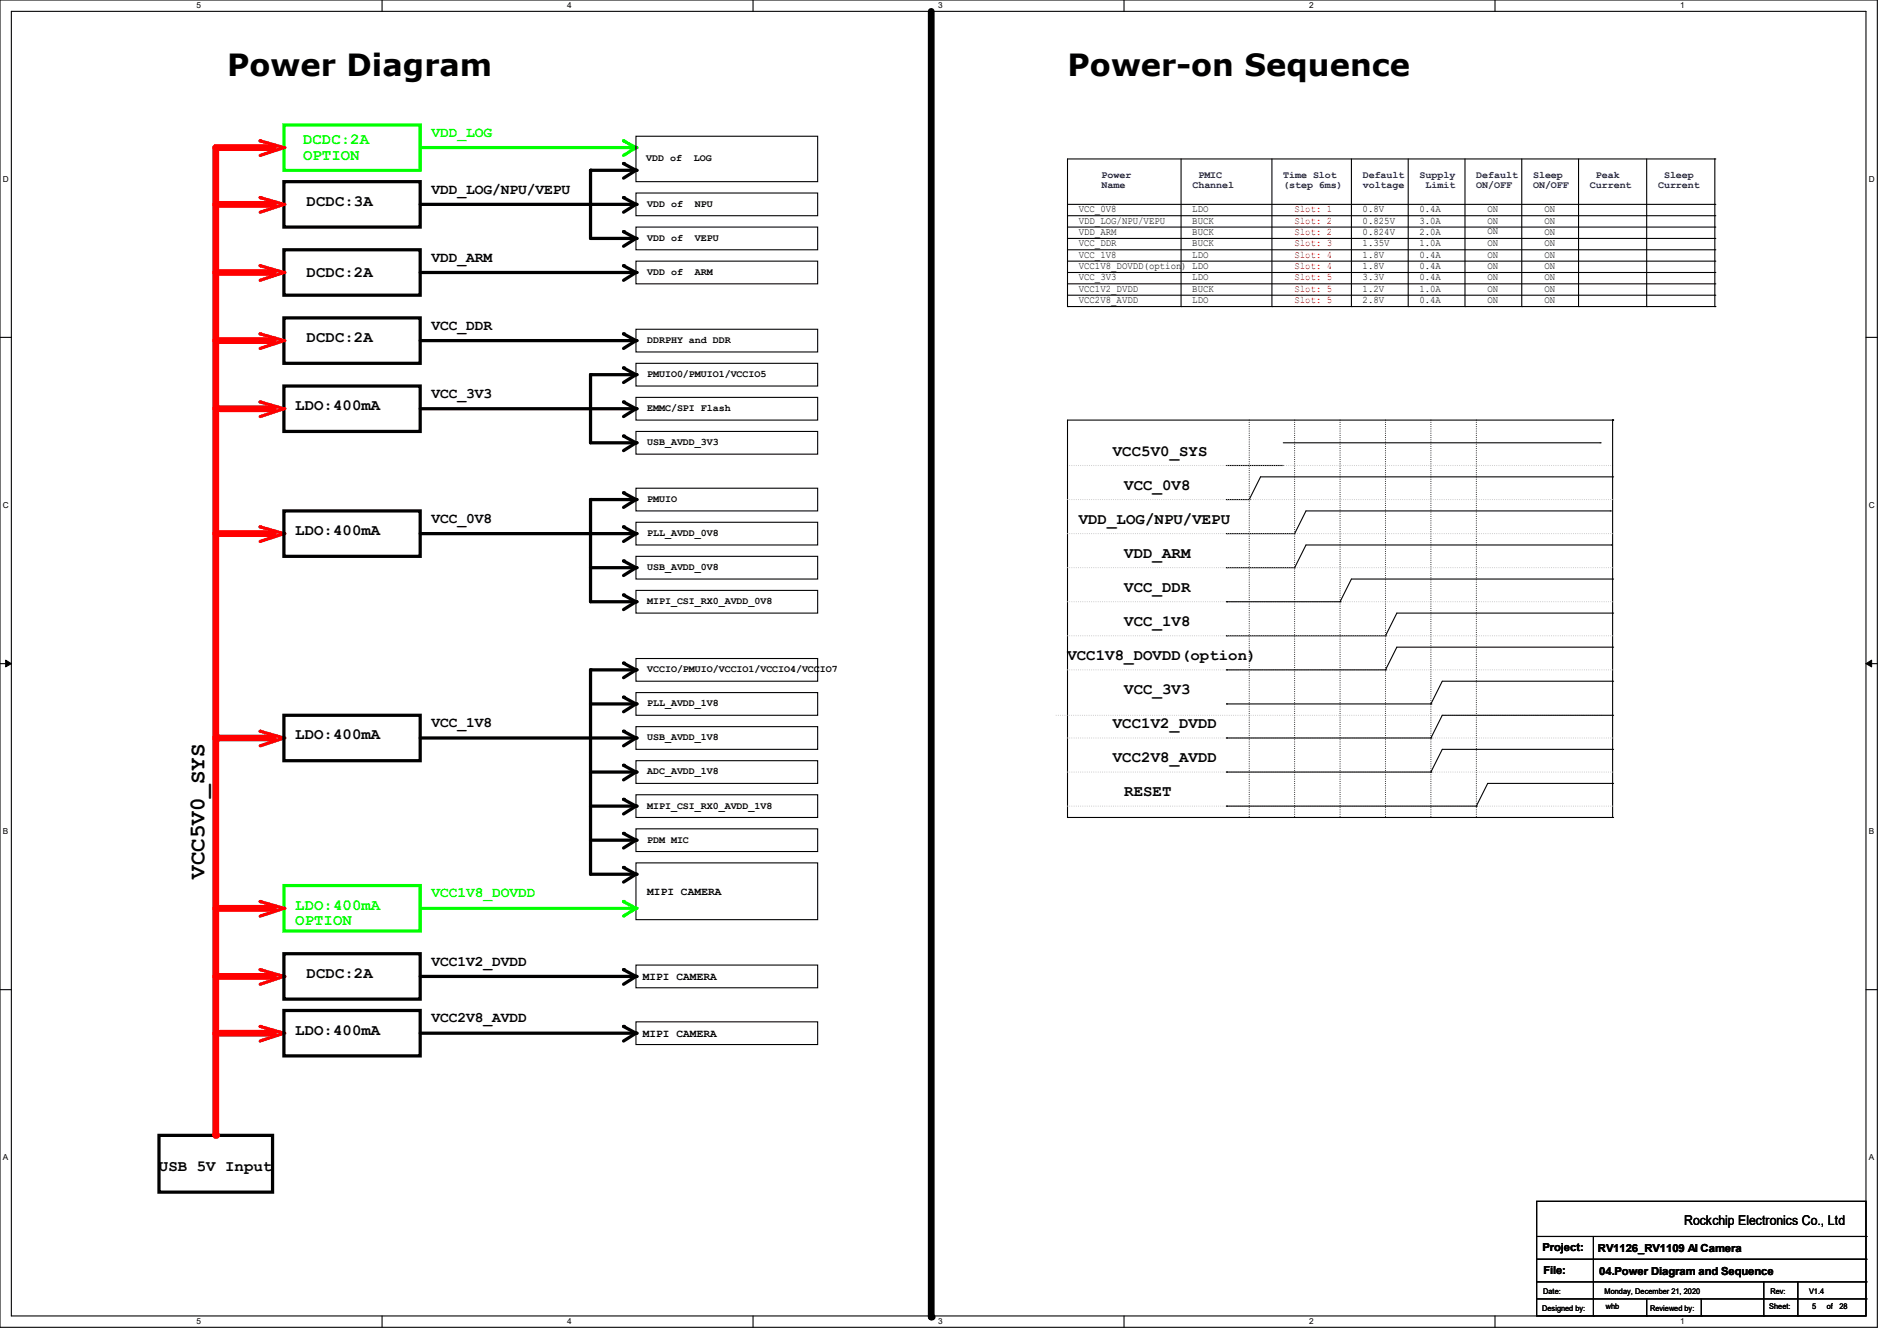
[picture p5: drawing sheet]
<svg xmlns="http://www.w3.org/2000/svg" width="297mm" height="210mm" viewBox="0 0 297 210" stroke-linecap="round" stroke-linejoin="round" font-family="sans-serif">
<path d="M0 0h293.9v207.9h-293.9zM1.8 1.8h290.3v204.3h-290.3z" fill="none" stroke="#000" stroke-width=".17"/>
<g fill="#fff">
<path d="M30.8 .2h.7v1.4h-.7z"/>
<path d="M30.8 206.2h.7v1.4h-.7z"/>
</g>
<path d="M59.8 0v1.8M59.8 206.1v1.8" fill="none" stroke="#000" stroke-width=".17"/>
<g fill="#fff">
<path d="M88.8 .2h.7v1.4h-.7z"/>
<path d="M88.8 206.2h.7v1.4h-.7z"/>
</g>
<path d="M117.9 0v1.8M117.9 206.1v1.8" fill="none" stroke="#000" stroke-width=".17"/>
<g fill="#fff">
<path d="M146.9 .2h.7v1.4h-.7z"/>
<path d="M146.9 206.2h.7v1.4h-.7z"/>
</g>
<path d="M176 0v1.8M176 206.1v1.8" fill="none" stroke="#000" stroke-width=".17"/>
<g fill="#fff">
<path d="M205 .2h.7v1.4h-.7z"/>
<path d="M205 206.2h.7v1.4h-.7z"/>
</g>
<path d="M234.1 0v1.8M234.1 206.1v1.8" fill="none" stroke="#000" stroke-width=".17"/>
<g fill="#fff">
<path d="M263.1 .2h.6v1.4h-.6z"/>
<path d="M263.1 206.2h.6v1.4h-.6z"/>
<path d="M.5 27.3h.9v1.4h-.9z"/>
<path d="M292.6 27.3h.9v1.4h-.9z"/>
<path d="M.5 78.4h.9v1.4h-.9z"/>
<path d="M292.6 78.4h.9v1.4h-.9z"/>
</g>
<path d="M0 52.8h1.8M292.1 52.8h1.8" fill="none" stroke="#000" stroke-width=".17"/>
<g fill="#fff">
<path d="M.5 129.5h.8v1.4h-.8z"/>
<path d="M292.6 129.5h.8v1.4h-.8z"/>
</g>
<path d="M0 103.9h1.8M292.1 103.9h1.8" fill="none" stroke="#000" stroke-width=".17"/>
<path d="M.9 103.4l.9 .5-.9 .5zM292.1 103.9l.9-.5v1z" fill="#000" stroke="#000" stroke-width=".16"/>
<g fill="#fff">
<path d="M.5 180.5h.8v1.4h-.8z"/>
<path d="M292.6 180.5h.8v1.4h-.8z"/>
</g>
<g fill="none" stroke="#000" stroke-width=".17">
<path d="M167.1 32h101.4M167.1 33.8h101.4M167.1 35.6h101.4M167.1 37.3h101.4M167.1 39.1h101.4M184.9 24.9v23.1M199.1 24.9v23.1M211.6 24.9v23.1M220.5 24.9v23.1M229.4 24.9v23.1M238.3 24.9v23.1M247.1 24.9v23.1"/>
<path d="M257.8 24.9v23.1M268.5 32h.1M268.5 33.8h.1M268.5 35.6h.1M268.5 37.3h.1M268.5 39.1h.1M268.5 24.9h.1M268.5 24.9h-101.4v23.1M268.5 24.9v23.1M167.1 48h.1M167.1 40.9h101.4M167.1 48h101.4"/>
<path d="M184.9 48h.1M199.1 48h.1M211.6 48h.1M220.5 48h.1M229.4 48h.1M238.3 48h.1M247.1 48h.1M257.8 48h.1M268.5 40.9h.1M268.5 48h.1M192 78.2h.1M192 78.2h3.6"/>
<path d="M192 72.9h8.7M195.6 78.2h.1M200.7 72.9h.1M200.9 69.3h49.6M250.5 69.3h.1M252.5 74.7h.1M252.5 65.8h.1M252.5 65.8h-85.4v62.2M252.5 74.7h-55.1l-1.8 3.5M252.5 65.8v62.2M192 83.6h.1M192 88.9h.1"/>
<path d="M192 99.6h.1M192 83.6h10.7M192 88.9h10.7M192 99.6h24.9M202.7 88.9h.1M202.7 83.6h.1M216.9 99.6h.1M252.1 80h.1M252.1 80h-47.6l-1.8 3.6M252.3 85.3h.1M252.3 85.3h-47.8l-1.8 3.6M252.5 96h.1"/>
<path d="M252.5 96h-33.8l-1.8 3.6M192 110.2h.1M192 104.9h.1M192 110.2h32M192 104.9h24.9M216.9 104.9h.1M224 110.2h.1M252.5 106.7h.1M252.5 101.3h.1M252.5 106.7h-26.7l-1.8 3.5M252.5 101.3h-33.8l-1.8 3.6M99.6 135.1h28.4v8.9h-28.4z"/>
<path d="M99.6 129.8h28.4v3.5h-28.4zM167.1 128h.1M167.1 128h85.4M252.5 128h.1M0 155h1.8M292.1 155h1.8M99.6 160h28.4v3.6h-28.4z"/>
</g>
<path d="M92.5 131.6h7.1M97.6 135.8l2 1.1-2 1.2M97.6 130.5l2 1.1M99.6 131.6l-2 1.2M97.6 151.8l2 1.1-2 1.2M97.6 160.7l2 1.1-2 1.2" fill="none" stroke="#000" stroke-width=".51"/>
<g fill="#000">
<circle cx="97.6" cy="135.8" r=".25"/>
<circle cx="97.6" cy="130.5" r=".25"/>
<circle cx="99.6" cy="131.6" r=".25"/>
<circle cx="99.6" cy="136.9" r=".25"/>
<circle cx="97.6" cy="151.8" r=".25"/>
<circle cx="99.6" cy="152.9" r=".25"/>
<circle cx="97.6" cy="160.7" r=".25"/>
<circle cx="99.6" cy="161.8" r=".25"/>
<circle cx="145.8" cy="206.2" r=".53"/>
</g>
<path d="M195.6 65.8v62.2M202.7 65.8v62.2M209.8 65.8v62.2M216.9 65.8v62.2M224 65.8v62.2M231.1 65.8v62.2M195.6 128h.1M202.7 128h.1M209.8 128h.1M216.9 128h.1M224 128h.1M231.1 128h.1" fill="none" stroke="#000" stroke-width=".17" stroke-dasharray="0 .3"/>
<g fill="none" stroke="#c0c0c0" stroke-width=".17" stroke-dasharray="0 .3">
<path d="M167.1 72.9h85.4M167.1 78.2h85.4M252.5 72.9h.1M252.5 78.2h.1M167.1 83.6h85.4M167.1 88.9h85.4M167.1 94.2h85.4M167.1 99.6h85.4M252.5 83.6h.1M252.5 88.9h.1M252.5 94.2h.1M252.5 99.6h.1"/>
<path d="M167.1 104.9h85.4M252.5 104.9h.1"/>
</g>
<path d="M145.8 1.8v204.4" fill="none" stroke="#000" stroke-width="1.1"/>
<path d="M40.7 151.8l3.7 1.1" fill="none" stroke="#f00" stroke-width=".51"/>
<circle cx="40.7" cy="151.8" r=".25" fill="#f00"/>
<path d="M44.4 152.9l-3.7 1.2" fill="none" stroke="#f00" stroke-width=".51"/>
<circle cx="44.4" cy="152.9" r=".25" fill="#f00"/>
<path d="M33.8 152.9h8.9" fill="none" stroke="#f00" stroke-width="1.1"/>
<circle cx="42.7" cy="152.9" r=".53" fill="#f00"/>
<path d="M40.7 160.7l3.7 1.1" fill="none" stroke="#f00" stroke-width=".51"/>
<circle cx="40.7" cy="160.7" r=".25" fill="#f00"/>
<path d="M44.4 161.8l-3.7 1.2" fill="none" stroke="#f00" stroke-width=".51"/>
<circle cx="44.4" cy="161.8" r=".25" fill="#f00"/>
<path d="M33.8 161.8h8.9" fill="none" stroke="#f00" stroke-width="1.1"/>
<circle cx="42.7" cy="161.8" r=".53" fill="#f00"/>
<path d="M65.8 23.1h33.8" fill="none" stroke="#0f0" stroke-width=".51"/>
<circle cx="99.6" cy="23.1" r=".25" fill="#0f0"/>
<path d="M44.4 19.6h21.4v7.1h-21.4z" fill="none" stroke="#0f0" stroke-width=".51"/>
<path d="M44.4 23.1l-3.7 1.2" fill="none" stroke="#f00" stroke-width=".51"/>
<circle cx="44.4" cy="23.1" r=".25" fill="#f00"/>
<path d="M40.7 22.1l3.7 1" fill="none" stroke="#f00" stroke-width=".51"/>
<circle cx="40.7" cy="22.1" r=".25" fill="#f00"/>
<path d="M33.8 23.1h8.9" fill="none" stroke="#f00" stroke-width="1.1"/>
<circle cx="42.7" cy="23.1" r=".53" fill="#f00"/>
<path d="M97.6 22.1l2 1" fill="none" stroke="#0f0" stroke-width=".51"/>
<circle cx="97.6" cy="22.1" r=".25" fill="#0f0"/>
<path d="M99.6 23.1l-2 1.2" fill="none" stroke="#0f0" stroke-width=".51"/>
<circle cx="99.6" cy="23.1" r=".25" fill="#0f0"/>
<path d="M192 94.2h.1M192 94.2h17.8M209.8 94.2h.1M252.5 90.7h.1M252.5 90.7h-40.9l-1.8 3.5" fill="none" stroke="#000" stroke-width=".17"/>
<path d="M24.9 177.8h17.8v8.9h-17.8z" fill="none" stroke="#000" stroke-width=".51"/>
<path d="M33.8 23.1v154.7" fill="none" stroke="#f00" stroke-width="1.1"/>
<circle cx="33.8" cy="177.8" r=".53" fill="#f00"/>
<path d="M40.7 82.5l3.7 1.1" fill="none" stroke="#f00" stroke-width=".51"/>
<circle cx="40.7" cy="82.5" r=".25" fill="#f00"/>
<path d="M44.4 83.6l-3.7 1.2" fill="none" stroke="#f00" stroke-width=".51"/>
<circle cx="44.4" cy="83.6" r=".25" fill="#f00"/>
<path d="M33.8 83.6h8.9" fill="none" stroke="#f00" stroke-width="1.1"/>
<circle cx="42.7" cy="83.6" r=".53" fill="#f00"/>
<path d="M44.4 138.7h21.4v7.1h-21.4zM65.8 142.2h33.8" fill="none" stroke="#0f0" stroke-width=".51"/>
<circle cx="99.6" cy="142.2" r=".25" fill="#0f0"/>
<path d="M99.6 142.2l-2 1.3" fill="none" stroke="#0f0" stroke-width=".51"/>
<circle cx="99.6" cy="142.2" r=".25" fill="#0f0"/>
<path d="M97.6 141.2l2 1" fill="none" stroke="#0f0" stroke-width=".51"/>
<circle cx="97.6" cy="141.2" r=".25" fill="#0f0"/>
<path d="M40.7 141.2l3.7 1" fill="none" stroke="#f00" stroke-width=".51"/>
<circle cx="40.7" cy="141.2" r=".25" fill="#f00"/>
<path d="M44.4 142.2l-3.7 1.3" fill="none" stroke="#f00" stroke-width=".51"/>
<circle cx="44.4" cy="142.2" r=".25" fill="#f00"/>
<path d="M33.8 142.2h8.9" fill="none" stroke="#f00" stroke-width="1.1"/>
<circle cx="42.7" cy="142.2" r=".53" fill="#f00"/>
<path d="M65.8 32h33.8M97.6 30.9l2 1.1M99.6 32l-2 1.2M44.4 49.8h21.4v7.1h-21.4zM65.8 42.7h33.8M97.6 41.6l2 1.1M99.6 42.7l-2 1.2M44.4 60.5h21.4v7.1h-21.4z" fill="none" stroke="#000" stroke-width=".51"/>
<g fill="#000">
<circle cx="97.6" cy="30.9" r=".25"/>
<circle cx="99.6" cy="32" r=".25"/>
<circle cx="97.6" cy="41.6" r=".25"/>
<circle cx="99.6" cy="42.7" r=".25"/>
</g>
<path d="M99.6 30.2h28.4v3.6h-28.4zM99.6 40.9h28.4v3.5h-28.4z" fill="none" stroke="#000" stroke-width=".17"/>
<path d="M44.4 53.3l-3.7 1.3" fill="none" stroke="#f00" stroke-width=".51"/>
<circle cx="44.4" cy="53.3" r=".25" fill="#f00"/>
<path d="M40.7 52.3l3.7 1" fill="none" stroke="#f00" stroke-width=".51"/>
<circle cx="40.7" cy="52.3" r=".25" fill="#f00"/>
<path d="M33.8 53.3h8.9" fill="none" stroke="#f00" stroke-width="1.1"/>
<circle cx="42.7" cy="53.3" r=".53" fill="#f00"/>
<path d="M44.4 64l-3.7 1.2" fill="none" stroke="#f00" stroke-width=".51"/>
<circle cx="44.4" cy="64" r=".25" fill="#f00"/>
<path d="M40.7 62.9l3.7 1.1" fill="none" stroke="#f00" stroke-width=".51"/>
<circle cx="40.7" cy="62.9" r=".25" fill="#f00"/>
<path d="M33.8 64h8.9" fill="none" stroke="#f00" stroke-width="1.1"/>
<circle cx="42.7" cy="64" r=".53" fill="#f00"/>
<path d="M44.4 80h21.4v7.1h-21.4z" fill="none" stroke="#000" stroke-width=".51"/>
<path d="M40.7 114.5l3.7 1.1" fill="none" stroke="#f00" stroke-width=".51"/>
<circle cx="40.7" cy="114.5" r=".25" fill="#f00"/>
<path d="M44.4 115.6l-3.7 1.2" fill="none" stroke="#f00" stroke-width=".51"/>
<circle cx="44.4" cy="115.6" r=".25" fill="#f00"/>
<path d="M33.8 115.6h8.9" fill="none" stroke="#f00" stroke-width="1.1"/>
<circle cx="42.7" cy="115.6" r=".53" fill="#f00"/>
<path d="M44.4 39.1h21.4v7.1h-21.4zM44.4 28.4h21.4v7.2h-21.4zM44.4 112h21.4v7.1h-21.4z" fill="none" stroke="#000" stroke-width=".51"/>
<path d="M44.4 32l-3.7 1.2" fill="none" stroke="#f00" stroke-width=".51"/>
<circle cx="44.4" cy="32" r=".25" fill="#f00"/>
<path d="M40.7 30.9l3.7 1.1" fill="none" stroke="#f00" stroke-width=".51"/>
<circle cx="40.7" cy="30.9" r=".25" fill="#f00"/>
<path d="M33.8 32h8.9" fill="none" stroke="#f00" stroke-width="1.1"/>
<circle cx="42.7" cy="32" r=".53" fill="#f00"/>
<path d="M44.4 42.7l-3.7 1.2" fill="none" stroke="#f00" stroke-width=".51"/>
<circle cx="44.4" cy="42.7" r=".25" fill="#f00"/>
<path d="M40.7 41.6l3.7 1.1" fill="none" stroke="#f00" stroke-width=".51"/>
<circle cx="40.7" cy="41.6" r=".25" fill="#f00"/>
<path d="M33.8 42.7h8.9" fill="none" stroke="#f00" stroke-width="1.1"/>
<circle cx="42.7" cy="42.7" r=".53" fill="#f00"/>
<g fill="none" stroke="#000" stroke-width=".17">
<path d="M99.6 21.3h28.4v7.1h-28.4zM99.6 35.6h28.4v3.5h-28.4zM99.6 51.6h28.4v3.5h-28.4zM99.6 56.9h28.4v3.6h-28.4zM167.1 42.7h101.4M167.1 44.4h101.4M167.1 46.2h101.4M268.5 42.7h.1M268.5 44.4h.1M268.5 46.2h.1M99.6 62.2h28.4v3.6h-28.4zM99.6 67.6h28.4v3.5h-28.4z"/>
<path d="M99.6 76.5h28.4v3.5h-28.4zM99.6 87.1h28.4v3.6h-28.4zM99.6 81.8h28.4v3.5h-28.4zM99.6 92.5h28.4v3.5h-28.4zM99.6 108.5h28.4v3.5h-28.4zM99.6 103.1h28.4v3.6h-28.4zM99.6 113.8h28.4v3.5h-28.4zM99.6 119.1h28.4v3.6h-28.4zM192 115.6h.1M192 115.6h32M224 115.6h.1M252.5 112h.1"/>
<path d="M252.5 117.3h.1M252.5 112h-26.7l-1.8 3.6M252.5 117.3h-26.7l-1.8 3.6M99.6 124.5h28.4v3.5h-28.4zM192 126.2h.1M192 120.9h.1M192 126.2h39.1M192 120.9h32M224 120.9h.1M231.1 126.2h.1M252.5 122.7h.1M252.5 122.7h-19.6l-1.8 3.5"/>
<path d="M99.6 151.1h28.4v3.6h-28.4zM240.6 188.1h51.5v18h-51.5zM240.6 193.6h51.5M240.6 197.2h51.5M249.5 193.6v12.5M292.1 193.6h.1M292.1 197.2h.1M240.6 200.7h51.5M240.6 203.4h51.5M249.5 206.1h.1M257.8 206.1h.1M257.8 203.4v2.7"/>
<path d="M266.4 206.1h.1M266.4 203.4v2.7M276.1 206.1h.1M276.1 200.7v5.4M281.5 206.1h.1M281.5 200.7v5.4M292.1 200.7h.1M292.1 203.4h.1"/>
</g>
<path d="M165.4 112h85.3M167.1 115.6h85.4M250.7 112h.1M252.5 115.6h.1M167.1 120.9h85.4M167.1 126.2h85.4M252.5 120.9h.1M252.5 126.2h.1" fill="none" stroke="#c0c0c0" stroke-width=".17" stroke-dasharray="0 .3"/>
<g fill="none" stroke="#000" stroke-width=".51">
<path d="M97.6 25.6l2 1.1M97.6 36.3l2 1M99.6 26.7h-7.1v10.6h7.1M99.6 26.7l-2 1.2M99.6 37.3l-2 1.3M65.8 53.3h33.8M97.6 52.3l2 1M97.6 57.6l2 1.1M99.6 58.7h-7.1v10.6h7.1M99.6 53.3l-2 1.3M99.6 58.7l-2 1.2M65.8 64h33.8"/>
<path d="M97.6 62.9l2 1.1M97.6 68.3l2 1M97.6 77.2l2 1M99.6 78.2h-7.1v16h7.1M99.6 64l-2 1.2M99.6 69.3l-2 1.3M99.6 78.2l-2 1.3M65.8 83.6h33.8M92.5 88.9h7.1M97.6 82.5l2 1.1M97.6 87.8l2 1.1M97.6 93.2l2 1"/>
<path d="M99.6 83.6l-2 1.2M99.6 88.9l-2 1.2M99.6 94.2l-2 1.3M65.8 115.6h33.8M92.5 110.2h7.1M97.6 114.5l2 1.1M97.6 119.8l2 1.1M97.6 103.8l2 1.1M97.6 109.2l2 1M99.6 104.9h-7.1v32h7.1M99.6 115.6l-2 1.2M99.6 104.9l-2 1.2"/>
<path d="M99.6 110.2l-2 1.3M92.5 126.2h7.1M92.5 120.9h7.1M97.6 125.2l2 1M99.6 120.9l-2 1.2M99.6 126.2l-2 1.3M44.4 149.4h21.4v7.1h-21.4zM44.4 158.2h21.4v7.2h-21.4zM65.8 152.9h33.8M65.8 161.8h33.8"/>
</g>
<g fill="#000">
<circle cx="92.5" cy="26.7" r=".25"/>
<circle cx="97.6" cy="25.6" r=".25"/>
<circle cx="97.6" cy="36.3" r=".25"/>
<circle cx="99.6" cy="26.7" r=".25"/>
<circle cx="99.6" cy="37.3" r=".25"/>
<circle cx="92.5" cy="58.7" r=".25"/>
<circle cx="97.6" cy="57.6" r=".25"/>
<circle cx="97.6" cy="52.3" r=".25"/>
<circle cx="99.6" cy="53.3" r=".25"/>
<circle cx="99.6" cy="58.7" r=".25"/>
<circle cx="92.5" cy="78.2" r=".25"/>
<circle cx="97.6" cy="77.2" r=".25"/>
<circle cx="97.6" cy="62.9" r=".25"/>
<circle cx="97.6" cy="68.3" r=".25"/>
<circle cx="99.6" cy="69.3" r=".25"/>
<circle cx="99.6" cy="64" r=".25"/>
<circle cx="99.6" cy="78.2" r=".25"/>
<circle cx="97.6" cy="93.2" r=".25"/>
<circle cx="97.6" cy="82.5" r=".25"/>
<circle cx="97.6" cy="87.8" r=".25"/>
<circle cx="99.6" cy="94.2" r=".25"/>
<circle cx="99.6" cy="83.6" r=".25"/>
<circle cx="99.6" cy="88.9" r=".25"/>
<circle cx="92.5" cy="104.9" r=".25"/>
<circle cx="97.6" cy="109.2" r=".25"/>
<circle cx="97.6" cy="119.8" r=".25"/>
<circle cx="97.6" cy="103.8" r=".25"/>
<circle cx="97.6" cy="114.5" r=".25"/>
<circle cx="99.6" cy="115.6" r=".25"/>
<circle cx="99.6" cy="104.9" r=".25"/>
<circle cx="99.6" cy="110.2" r=".25"/>
<circle cx="97.6" cy="125.2" r=".25"/>
<circle cx="99.6" cy="126.2" r=".25"/>
<circle cx="99.6" cy="120.9" r=".25"/>
<circle cx="99.6" cy="136.9" r=".25"/>
<circle cx="99.6" cy="152.9" r=".25"/>
<circle cx="99.6" cy="161.8" r=".25"/>
</g>
<g font-size="4.8">
<text x="35.6" y="11.9">Power Diagram</text>
<text x="167.1" y="11.9">Power-on Sequence</text>
</g>
<text font-size="3.5" x="32" y="137.6" transform="rotate(-90 32 137.6)">VCC5V0_SYS</text>
<g font-size="2.5" fill="#0f0">
<text x="47.5" y="22.6">DCDC:2A</text>
<text x="47.5" y="25.1">OPTION</text>
<text x="46.2" y="142.5">LDO:400mA</text>
<text x="46.2" y="144.9">OPTION</text>
</g>
<g font-size="2.5">
<text x="48" y="32.2">DCDC:3A</text>
<text x="48" y="43.4">DCDC:2A</text>
<text x="48" y="53.6">DCDC:2A</text>
<text x="46.2" y="64.2">LDO:400mA</text>
<text x="174.2" y="71.3">VCC5V0_SYS</text>
<text x="176" y="76.7">VCC_0V8</text>
<text x="46.2" y="83.8">LDO:400mA</text>
<text x="168.9" y="82">VDD_LOG/NPU/VEPU</text>
<text x="176" y="87.3">VDD_ARM</text>
<text x="176" y="92.7">VCC_DDR</text>
<text x="176" y="98">VCC_1V8</text>
<text x="167.1" y="103.3">VCC1V8_DOVDD(option)</text>
<text x="176" y="108.7">VCC_3V3</text>
<text x="46.2" y="115.8">LDO:400mA</text>
<text x="174.2" y="114">VCC1V2_DVDD</text>
<text x="174.2" y="119.3">VCC2V8_AVDD</text>
<text x="176" y="124.7">RESET</text>
<text x="48" y="153.1">DCDC:2A</text>
<text x="46.2" y="162">LDO:400mA</text>
<text x="24.9" y="183.3">USB 5V Input</text>
</g>
<g font-size="2.3" fill="#0f0">
<text x="67.6" y="21.4">VDD_LOG</text>
<text x="67.6" y="140.5">VCC1V8_DOVDD</text>
</g>
<g font-size="2.3">
<text x="67.6" y="30.3">VDD_LOG/NPU/VEPU</text>
<text x="67.6" y="41">VDD_ARM</text>
<text x="67.6" y="51.6">VCC_DDR</text>
<text x="67.6" y="62.3">VCC_3V3</text>
<text x="67.6" y="81.9">VCC_0V8</text>
<text x="67.6" y="113.9">VCC_1V8</text>
<text x="67.6" y="151.2">VCC1V2_DVDD</text>
<text x="67.6" y="160.1">VCC2V8_AVDD</text>
</g>
<text font-size="2.1" x="263.7" y="191.9">Rockchip Electronics Co., Ltd</text>
<g font-size="1.7">
<text x="101.3" y="140.2">MIPI CAMERA</text>
<text x="100.6" y="153.5">MIPI CAMERA</text>
<text x="100.6" y="162.4">MIPI CAMERA</text>
<text x="241.5" y="196">Project:</text>
<text x="250.2" y="196.1">RV1126_RV1109 AI Camera</text>
<text x="241.6" y="199.5">File:</text>
<text x="250.4" y="199.7">04.Power Diagram and Sequence</text>
</g>
<g font-size="1.6">
<text x="101.2" y="25.3">VDD of</text>
<text x="108.6" y="25.3">LOG</text>
<text x="101.3" y="32.4">VDD of</text>
<text x="108.8" y="32.4">NPU</text>
<text x="168.9" y="35">VDD_LOG/NPU/VEPU</text>
<text x="168.9" y="33.2">VCC_0V8</text>
<text x="186.7" y="33.2">LDO</text>
<text x="186.7" y="35">BUCK</text>
<text x="213.3" y="35">0.825V</text>
<text x="213.3" y="33.2">0.8V</text>
<text x="222.2" y="33.2">0.4A</text>
<text x="222.2" y="35">3.0A</text>
<text x="232.9" y="33.2">ON</text>
<text x="232.9" y="35">ON</text>
<text x="241.8" y="35">ON</text>
<text x="241.8" y="33.2">ON</text>
<text x="101.3" y="37.7">VDD of</text>
<text x="108.8" y="37.7">VEPU</text>
<text x="168.9" y="36.8">VDD_ARM</text>
<text x="168.9" y="38.6">VCC_DDR</text>
<text x="168.9" y="40.3">VCC_1V8</text>
<text x="186.7" y="36.8">BUCK</text>
<text x="186.7" y="38.6">BUCK</text>
<text x="186.7" y="40.3">LDO</text>
<text x="213.3" y="36.8">0.824V</text>
<text x="213.3" y="38.6">1.35V</text>
<text x="213.3" y="40.3">1.8V</text>
<text x="222.2" y="36.8">2.0A</text>
<text x="222.2" y="38.6">1.0A</text>
<text x="222.2" y="40.3">0.4A</text>
<text x="232.9" y="36.6">ON</text>
<text x="232.9" y="40.3">ON</text>
<text x="232.9" y="38.6">ON</text>
<text x="241.8" y="38.6">ON</text>
<text x="241.8" y="36.8">ON</text>
<text x="241.8" y="40.3">ON</text>
<text x="101.3" y="43.1">VDD of</text>
<text x="108.8" y="43.1">ARM</text>
<text x="168.9" y="43.9">VCC_3V3</text>
<text x="168.9" y="42.1">VCC1V8_DOVDD(option) LDO</text>
<text x="168.9" y="47.5">VCC2V8_AVDD</text>
<text x="168.9" y="45.7">VCC1V2_DVDD</text>
<text x="186.7" y="43.9">LDO</text>
<text x="186.7" y="45.7">BUCK</text>
<text x="186.7" y="47.5">LDO</text>
<text x="213.3" y="43.9">3.3V</text>
<text x="213.3" y="42.1">1.8V</text>
<text x="213.3" y="45.7">1.2V</text>
<text x="213.3" y="47.5">2.8V</text>
<text x="222.2" y="43.9">0.4A</text>
<text x="222.2" y="42.1">0.4A</text>
<text x="222.2" y="45.7">1.0A</text>
<text x="222.2" y="47.5">0.4A</text>
<text x="232.9" y="42.1">ON</text>
<text x="232.9" y="43.9">ON</text>
<text x="232.9" y="47.5">ON</text>
<text x="232.9" y="45.7">ON</text>
<text x="241.8" y="42.1">ON</text>
<text x="241.8" y="43.9">ON</text>
<text x="241.8" y="45.7">ON</text>
<text x="241.8" y="47.5">ON</text>
<text x="101.3" y="53.7">DDRPHY and DDR</text>
<text x="101.3" y="59.1">PMUIO0/PMUIO1/VCCIO5</text>
<text x="101.3" y="64.4">EMMC/SPI Flash</text>
<text x="101.3" y="69.7">USB_AVDD_3V3</text>
<text x="101.3" y="83.9">PLL_AVDD_0V8</text>
<text x="101.3" y="78.6">PMUIO</text>
<text x="101.3" y="89.3">USB_AVDD_0V8</text>
<text x="101.3" y="94.6">MIPI_CSI_RX0_AVDD_0V8</text>
<text x="101.3" y="105.3">VCCIO/PMUIO/VCCIO1/VCCIO4/VCCIO7</text>
<text x="101.3" y="110.6">PLL_AVDD_1V8</text>
<text x="101.3" y="116">USB_AVDD_1V8</text>
<text x="101.3" y="121.3">ADC_AVDD_1V8</text>
<text x="101.3" y="132">PDM MIC</text>
<text x="101.3" y="126.6">MIPI_CSI_RX0_AVDD_1V8</text>
</g>
<g font-size="1.6" fill="#000080">
<text x="172.5" y="27.9">Power</text>
<text x="172.5" y="29.5">Name</text>
<text x="186.7" y="29.5">Channel</text>
<text x="187.6" y="27.9">PMIC</text>
<text x="200.9" y="27.9">Time Slot</text>
<text x="200.9" y="29.5">(step 6ms)</text>
<text x="213.4" y="27.9">Default</text>
<text x="213.4" y="29.5">voltage</text>
<text x="222.2" y="27.9">Supply</text>
<text x="223.2" y="29.5">Limit</text>
<text x="231.1" y="27.9">Default</text>
<text x="231.1" y="29.5">ON/OFF</text>
<text x="240" y="27.9">Sleep</text>
<text x="240" y="29.5">ON/OFF</text>
<text x="248.9" y="29.5">Current</text>
<text x="249.9" y="27.9">Peak</text>
<text x="259.6" y="29.5">Current</text>
<text x="260.5" y="27.9">Sleep</text>
</g>
<g font-size="1.6" fill="#f00">
<text x="202.7" y="35">Slot: 2</text>
<text x="202.7" y="33.2">Slot: 1</text>
<text x="202.7" y="38.6">Slot: 3</text>
<text x="202.7" y="36.8">Slot: 2</text>
<text x="202.7" y="40.3">Slot: 4</text>
<text x="202.7" y="43.9">Slot: 5</text>
<text x="202.7" y="42.1">Slot: 4</text>
<text x="202.7" y="45.7">Slot: 5</text>
<text x="202.7" y="47.5">Slot: 5</text>
</g>
<g font-size="1.3">
<text x="30.8" y="1.3">5</text>
<text x="88.8" y="1.3">4</text>
<text x="146.9" y="1.3">3</text>
<text x="205" y="1.3">2</text>
<text x="263.1" y="1.3">1</text>
<text x=".5" y="28.4">D</text>
<text x="292.6" y="28.4">D</text>
<text x=".5" y="79.5">C</text>
<text x="292.6" y="79.5">C</text>
<text x=".5" y="130.6">B</text>
<text x="292.6" y="130.6">B</text>
<text x=".5" y="181.7">A</text>
<text x="292.6" y="181.7">A</text>
<text x="30.8" y="207.4">5</text>
<text x="88.8" y="207.4">4</text>
<text x="146.9" y="207.4">3</text>
<text x="205" y="207.4">2</text>
<text x="263.1" y="207.4">1</text>
</g>
<g font-size="1.2">
<text x="241.6" y="202.6">Date:</text>
<text x="251.2" y="202.6">Monday, December 21, 2020</text>
<text x="277.2" y="202.6">Rev:</text>
<text x="283.2" y="202.6">V1.4</text>
<text x="241.4" y="205.3">Designed by:</text>
<text x="251.4" y="205.1">whb</text>
<text x="258.3" y="205.3">Reviewed by:</text>
<text x="277" y="205.1">Sheet:</text>
<text x="283.7" y="205.1">5</text>
<text x="286" y="205.1">of</text>
<text x="288" y="205.1">28</text>
</g>
</svg>
